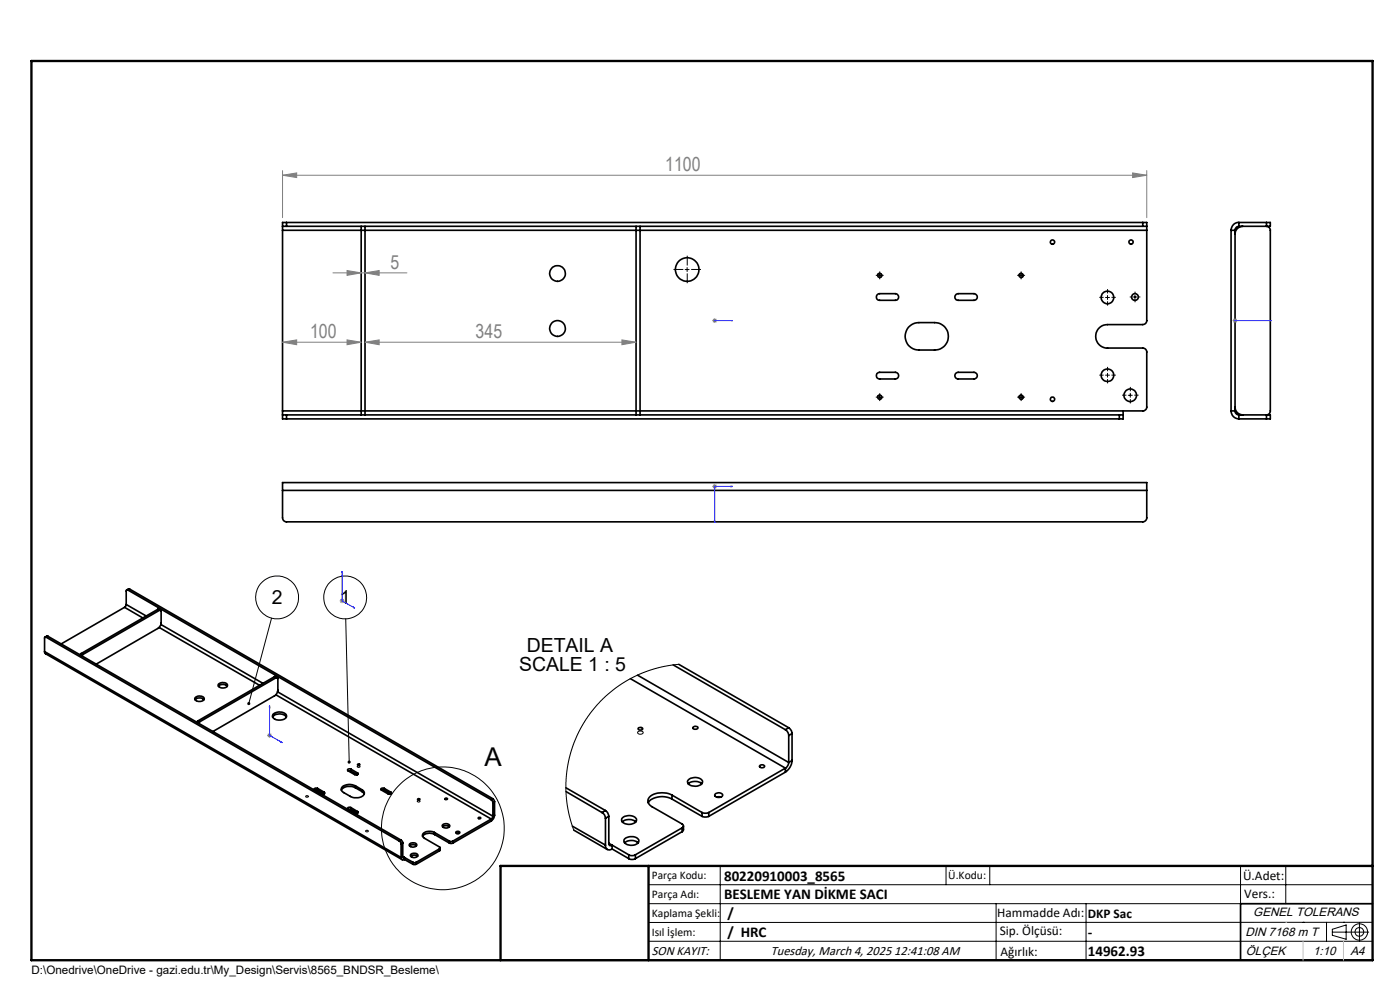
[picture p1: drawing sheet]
<svg xmlns="http://www.w3.org/2000/svg" width="297mm" height="210mm" viewBox="0 0 297 210" stroke-linecap="round" stroke-linejoin="round" font-family="sans-serif">
<g fill="none" stroke="#000" stroke-width=".35">
<path d="M59.9 48h.9M59.9 48v.9M59.9 48.9v38.3M59.9 48.9h183.4M60.8 47.2h-.9v.8M60.8 47.2v.8M60.8 48h181.6M60.8 47.2h181.6M76.6 48v40M77.4 48v40M134.9 48v40M135.8 48v40"/>
<path d="M242.4 47.2h.9v.8M242.4 48h.9M242.4 47.2v.8M243.3 48v.9M243.3 48.9v19.1a.84 .84 0 0 1-.9 .9h-7.5a2.49 2.49 0 0 0-2.5 2.4 2.49 2.49 0 0 0 2.5 2.5h7.5a.84 .84 0 0 1 .9 .9v11.7a.84 .84 0 0 1-.9 .8h-182.5M261.2 48.9h.8M261.2 48.9v38.3M262 48.9v38.3M262.8 47.2a1.63 1.63 0 0 0-1.6 1.7M262.8 48a.84 .84 0 0 0-.8 .9M262.8 48h5.9M262.8 47.2h5.9"/>
<path d="M262.8 47.2v.8M263.7 48a1.63 1.63 0 0 0-1.7 1.7M268.7 47.2h.8v.8h-.8M268.7 48a.84 .84 0 0 1 .8 .9v38.3a.84 .84 0 0 1-.8 .8M268.7 47.2v.8M186 62.6l.6-.3h3.3a.71 .71 0 0 1 .7 .7 .71 .71 0 0 1-.7 .7h-3.5l-.5-.5zM186 79.3l.6-.3h3.3a.71 .71 0 0 1 .7 .7 .71 .71 0 0 1-.7 .7h-3.5l-.5-.5zM192.7 69.4l1-.7 .8-.2 3.8-.1a2.91 2.91 0 0 1 2.9 2.9 2.91 2.91 0 0 1-2.9 3h-3.4a2.93 2.93 0 0 1-2.6-1.8 2.93 2.93 0 0 1 .4-3.1zM202.7 79.3l.6-.3h3.3a.71 .71 0 0 1 .7 .7 .71 .71 0 0 1-.7 .7h-3.5l-.5-.5zM202.8 62.4l.5-.1h3.3a.71 .71 0 0 1 .7 .7 .71 .71 0 0 1-.7 .7h-3.3a.7 .7 0 0 1-.7-.5 .7 .7 0 0 1 .2-.8zM59.9 88h.9M59.9 88v.9h.9"/>
<path d="M59.9 87.2v.8M60.8 88v.9M60.8 88.9h176.7M60.8 88h176.7M237.5 88h.8M237.5 88v.9M238.3 88v.9h-.8M238.3 87.2v.8M261.2 87.2a1.69 1.69 0 0 0 1.6 1.7M261.2 87.2h.8M262 87.2a.84 .84 0 0 0 .8 .8M262 86.4a1.63 1.63 0 0 0 1.7 1.6"/>
<path d="M262.8 88.9h5.9M262.8 88h5.9M262.8 88v.9M268.7 88h.8v.9h-.8M268.7 88v.9M59.9 104v5.8a.84 .84 0 0 0 .9 .9h181.6a.84 .84 0 0 0 .9-.9v-5.8M59.9 104v-1.6h183.4v1.6M59.9 104h183.4M9.5 138.2l.2 .5 75.6 43.6M9.5 138.2l75.6 43.7M9.8 135.2h-.3v3M9.8 135.2l74.9 43.2"/>
<path d="M10.2 135l-.3-.1-.3 .2M10.2 135l-.4 .2M10.2 135l74.9 43.2M17.2 138.6l-.2 .3M17.2 138.6l.4 .2M17.6 138.8l-.3 .3M26.4 128.8l-13.4 7.8M26.4 128.8l3.9 2.3M26.8 128.2l-.4 .6M26.8 128.2l4.2 2.5M27.1 125.2l-.2-.1-.1 .2v2.9M27.1 125.2l77.1 44.4"/>
<path d="M27.5 124.9l-.6 .2M27.5 124.9l-.4 .3M27.5 124.9l77.1 44.5M33.5 129.2h.2l.4 .2M33.5 129.2l.3 .3M33.5 129.2l-16.3 9.4M33.8 133.1l21.3 12.3M33.8 129.5l.2-.1 .2 .2v2.6l-.6 1-13.2 7.7M33.8 129.5l-16.2 9.3M34.1 132.5l21.7 12.4M41.4 148a1.32 1.32 0 0 1 1.9 .2 1.13 1.13 0 0 1-2 0zM41.4 148.4a1.32 1.32 0 0 1 1.9 0"/>
<path d="M42 152.9l-.3 .3M42 152.9l.3 .2M42.3 153.1l-.2 .3M46.3 145.2a1.32 1.32 0 0 1 2 .1 1.06 1.06 0 0 1-1.7 .5l-.3-.3zM46.4 145.6a1.32 1.32 0 0 1 1.8 0M57.8 152.1a1.93 1.93 0 0 1 2.9 0M57.9 151.5a2.08 2.08 0 0 1 2.8 .2 1.12 1.12 0 0 1-1.4 1 1.01 1.01 0 0 1-1.1-.1 1.01 1.01 0 0 1-.3-1.1zM58.2 143.5h.2l.4 .2M58.2 143.5l.4 .2M58.2 143.5l-16.2 9.4M58.5 147.4l45.7 26.3M58.6 143.7h.2l.1 .2v2.5l-.2 .7-.3 .4-13.2 7.7"/>
<path d="M58.6 143.7l-16.3 9.4M58.9 146.7l45.7 26.4M133.7 144l32.9 18.9M135.3 143.2l32 18.5M135.4 154.5a.52 .52 0 0 1 .5-.2 .52 .52 0 0 1 .4 .4 .5 .5 0 0 1-.5 .2 .5 .5 0 0 1-.4-.4zM142.8 141l23.8 13.8M144 140.9l23.3 13.5M147.1 154.2a.49 .49 0 0 1 .6-.2 .49 .49 0 0 1 .3 .5 .56 .56 0 0 1-.6 .2 .56 .56 0 0 1-.4-.4zM166.6 154.8a1.6 1.6 0 0 1 .7 1.2M167.3 154.4a1.6 1.6 0 0 1 .7 1.2M167.3 156v5.7M167.3 154.4l-.7 .4"/>
<path d="M168 155.6l-.7 .4M168 155.6v5.7M66.8 167.6h.6M67.4 167.2a.35 .35 0 0 0-.5-.1 .35 .35 0 0 0-.1 .5l1.4 .8a.35 .35 0 0 0 .5 .1 .35 .35 0 0 0 .1-.4M67.4 167.2l1.4 .9M67.4 167.2v.4M67.4 167.6l1.3 .8M68.8 168.1v.3M73.9 171.7h.5M73.9 163.5l.5 .1M74.4 163.2a.35 .35 0 0 0-.4-.2 .35 .35 0 0 0-.2 .5l1.4 .8a.35 .35 0 0 0 .5 .1 .35 .35 0 0 0 .1-.4M74.4 171.3a.35 .35 0 0 0-.4-.1 .35 .35 0 0 0-.2 .5l1.4 .8a.34 .34 0 0 0 .5 .1 .34 .34 0 0 0 .1-.5"/>
<path d="M74.4 163.2l1.4 .8M74.4 171.3l1.4 .8M74.4 163.2v.4M74.4 171.3v.4M74.4 171.7l1.4 .8M74.4 163.6l1.4 .8M75.4 166.7l-.2-.1a2.12 2.12 0 0 0-2.8 .7l.3 .7 1.6 .9a2.12 2.12 0 0 0 3-.6l-.1-.4-.4-.4M75.4 167.1a2.34 2.34 0 0 0-3 .5M75.4 166.7l1.4 .8M75.4 166.7v.4M75.4 167.1l1.4 .8M75.8 164v.3"/>
<path d="M75.8 172.1v.4M76.8 167.9l.5 .5M76.8 167.5v.4M81 167.6h.5M81.5 167.2a.35 .35 0 0 0-.4-.1 .35 .35 0 0 0-.2 .5l1.4 .8a.35 .35 0 0 0 .5 .1 .35 .35 0 0 0 .1-.4M81.5 167.2l1.4 .9M81.5 167.2v.4M81.5 167.6l1.4 .8M82.9 168.1v.3M84.7 178.4l.4 .6M85.1 178.2l.3 .4v.2M85.1 178.2l-.4 .2"/>
<path d="M85.1 179v2.9M85.4 178.8l-.3 .2M85.4 178.8v2.9M86.9 179.4h.1a1.13 1.13 0 0 1 1.3 0M86.9 179l.2-.2a.86 .86 0 0 1 1.3 .5 .93 .93 0 0 1-1.6-.1zM88.6 169.5l.2-.1 .3 .1-.4 .2zM92.2 176.6a1.86 1.86 0 0 0-2.6 .6l.3 .5 3.4 2 .1 .2-.2 .1M92.2 177a2.07 2.07 0 0 0-2.6 .4M92.2 176.6l3.2 1.8M92.2 176.6v.4M92.2 177l3.2 1.8M93.4 179.9l-.2 .6"/>
<path d="M93.8 175a.89 .89 0 0 1 1.6 .3 .95 .95 0 0 1-1.6-.2zM93.9 175.4a1.12 1.12 0 0 1 1.4 0M94.4 169.4a.26 .26 0 0 1 .3-.1 .26 .26 0 0 1 .2 .2 .28 .28 0 0 1-.3 .1 .28 .28 0 0 1-.2-.2zM95.4 178.4h.7M95.4 178.8h.7M95.4 178.4v.4M96.1 178.4v.4M96.8 176.4a.35 .35 0 0 1 .5-.1 .35 .35 0 0 1 .1 .5 .35 .35 0 0 1-.5 .1 .35 .35 0 0 1-.1-.5zM96.9 176.8h.5M101.5 173.4a.25 .25 0 0 1 .3-.1 .25 .25 0 0 1 .2 .3l-.1 .1a.24 .24 0 0 1-.3 0 .24 .24 0 0 1-.1-.3zM104.2 169.6l.4 .7M104.2 173.7l-8.1 4.7"/>
<path d="M104.2 173.7v.5M104.2 174.2l-8.1 4.6M104.6 169.4l.3 .7M104.6 173.1l-.4 .6M104.6 170.3v2.8M104.6 169.4l-.4 .2M104.9 172.9a1.6 1.6 0 0 1-.7 1.3M104.9 170.1l-.3 .2M104.9 172.9l-.3 .2M104.9 170.1v2.8M120.1 167.1l8.3 4.8M120.1 167.9l7.6 4.5"/>
<path d="M121.4 175.3l7 4M121.7 176.1l7.1 4.1M127.7 172.4a1.4 1.4 0 0 1 .7 1.2M128.4 171.9a1.6 1.6 0 0 1 .8 1.3M128.4 179.3a.85 .85 0 0 0 .5 .9 .85 .85 0 0 0 1-.1M128.4 171.9l-.7 .5M128.4 173.6v5.7M129.2 178.9a.41 .41 0 0 0 .2 .5 .41 .41 0 0 0 .5-.1M129.2 173.2l-.8 .4M129.2 173.2v5.7M129.2 178.9l.7 .4M129.9 179.3v.8"/>
<path d="M129.9 179.3l3.5 2M132 174.3a2.35 2.35 0 0 1 2.9 0M132 173.5a1.96 1.96 0 0 1 3 .4 1.59 1.59 0 0 1-2.1 .9l-1-.5v-.4zM132.5 178.8a2.35 2.35 0 0 1 2.9 0M132.5 177.9a1.96 1.96 0 0 1 3 .5 1.59 1.59 0 0 1-2.1 .8l-1-.5v-.4zM142.6 168.7a4.5 4.5 0 0 0-4.8 .4 1.25 1.25 0 0 0 .5 2l6.4 3.7a.43 .43 0 0 1 .3 .4 .43 .43 0 0 1-.3 .4M142.6 169.5a4.2 4.2 0 0 0-5 .7l-.1 .1M142.6 168.7l6.3 3.7M142.6 168.7v.8M142.6 169.5l6.3 3.7M144.7 175.6l-9.9 5.7M144.7 175.6v.8"/>
<path d="M144.7 176.4l-9.9 5.7M145 175.2v.8l-.3 .4M146 166.3a2.3 2.3 0 0 1 2.9 0M146 165.4a1.96 1.96 0 0 1 3 .4 1.59 1.59 0 0 1-2.1 .9l-1-.5a.55 .55 0 0 1 .1-.8zM148.9 172.4l.5 .1 1-.1M148.9 173.2l.5 .1 1-.1M148.9 172.4v.8M150.4 172.4v.8M151.8 168.3a1.02 1.02 0 0 1 1.5 .4 .95 .95 0 0 1-1.7-.1zM152 169.1h.9M161.1 162.4a.63 .63 0 0 1 1.1 .2 .58 .58 0 0 1-.6 .3 .58 .58 0 0 1-.5-.5zM166.6 162.9l-16.2 9.5"/>
<path d="M166.6 162.9v.9M166.6 163.8l-16.2 9.4M167.3 161.7l-.1 .5-.6 .7M168 161.3a3.2 3.2 0 0 1-1.4 2.5M168 161.3l-.7 .4M85.1 181.9a.44 .44 0 0 0 .2 .4 .44 .44 0 0 0 .5 0M85.4 181.7l.2 .3 .2-.1M85.4 181.7l.4 .2M85.8 181.9v.4M85.8 181.9l1.8 1M85.8 182.3l1.8 1M87.1 181.6h.1a1.13 1.13 0 0 1 1.4 0"/>
<path d="M87.2 181.2l.2-.1a.86 .86 0 0 1 1.3 .4 .93 .93 0 0 1-1.6-.1zM87.6 183.3h.7M87.6 182.9h.7M87.6 182.9v.4M88.3 182.9v.4M93.2 180l-4.9 2.9M93.2 180v.5M93.2 180.5l-4.9 2.8M129.9 180.1l3.5 2M133.4 182.1a1.5 1.5 0 0 0 1.4 0M133.4 181.3a1.5 1.5 0 0 0 1.4 0M133.4 181.3v.8"/>
<path d="M134.8 181.3v.8M291.2 191.7h-28v12M106.2 203.7h185"/>
<circle cx="118.3" cy="58" r="1.67"/>
<circle cx="145.8" cy="57.2" r="2.5"/>
<circle cx="186.6" cy="58.4" r=".42"/>
<circle cx="216.6" cy="58.4" r=".41"/>
<circle cx="223.3" cy="51.4" r=".46"/>
<circle cx="239.9" cy="51.4" r=".46"/>
<circle cx="118.3" cy="69.7" r="1.67"/>
<circle cx="234.9" cy="63.1" r="1.35"/>
<circle cx="234.9" cy="79.6" r="1.34"/>
<circle cx="240.8" cy="63" r=".71"/>
<circle cx="186.6" cy="84.3" r=".42"/>
<circle cx="216.6" cy="84.3" r=".41"/>
<circle cx="223.3" cy="84.7" r=".46"/>
<circle cx="239.8" cy="83.9" r="1.33"/>
<circle cx="76.1" cy="162.2" r=".22"/>
</g>
<g fill="none" stroke="#000" stroke-width=".21">
<path d="M145.3 57.2h.9M145.8 56.8v.8M186.1 58.6a.51 .51 0 0 1 .5-.7 .51 .51 0 0 1 .5 .6 .51 .51 0 0 1-.6 .4M186.2 58.4h.8M186.6 58v.8M216.1 58.6a.51 .51 0 0 1 .5-.7 .51 .51 0 0 1 .5 .6 .51 .51 0 0 1-.6 .4M216.2 58.4h.8M216.6 58v.8M234.5 79.6h.9M234.5 63.1h.9M234.9 62.7v.8M234.9 79.2v.8"/>
<path d="M240.3 63h.9M240.8 62.6v.8M186.1 84.4a.5 .5 0 0 1 .5-.6 .5 .5 0 0 1 .5 .5 .5 .5 0 0 1-.6 .4M186.2 84.3h.8M186.6 83.8v.9M216.1 84.4a.5 .5 0 0 1 .4-.6 .5 .5 0 0 1 .6 .5 .5 .5 0 0 1-.6 .4M216.2 84.3h.8M216.6 83.8v.9M239.4 83.8h.8M239.8 83.4v.9M57.6 131.1l-4.8 18.2M73.3 131.3l.8 30.3"/>
<path d="M135.3 155.2l.1-.1a.63 .63 0 0 1 1 .4 .63 .63 0 0 1-.6 .3 .63 .63 0 0 1-.5-.5zM144 140.9l-3 .4-2.8 .8-2.6 .9-3 1.6-2.1 1.4-2.1 1.7-2.5 2.7-1.9 2.7-1.4 2.6-1 2.4-.8 2.7-.6 3.6-.1 3.5 .2 2.4 .5 2.7 .9 3.1M64.9 168.9l.1-.1a.25 .25 0 0 1 .4-.1 .25 .25 0 0 1 0 .4 .25 .25 0 0 1-.4 0zM75.8 162.5l.2-.1a.24 .24 0 0 1 .3 0 .24 .24 0 0 1 0 .4 .24 .24 0 0 1-.3 0zM77.6 176.2l.1-.1a.24 .24 0 0 1 .4 0 .24 .24 0 0 1 0 .4 .24 .24 0 0 1-.4 0zM88.5 169.9l.2-.1a.26 .26 0 0 1 .3 0 .26 .26 0 0 1 0 .4 .26 .26 0 0 1-.4-.1zM137.6 187.7h153.6M137.6 191.7h153.6M137.6 199.7h153.6M152.8 183.7v20M200.7 183.7v4M210 183.7v4"/>
<path d="M211.3 191.7v12M230.4 191.7v12M263.2 183.7v20M272.8 183.7v8M276.4 195.6h.1M281.4 195.6v4.1M282.6 197.7h7.8M282.6 197.1l3-.9v3l-3-.8zM285 195.6h.1M288.4 195.8v3.8M291.2 195.6l-153.6 .1"/>
<circle cx="58.8" cy="126.7" r="4.6"/>
<circle cx="73.2" cy="126.7" r="4.6"/>
<circle cx="93.9" cy="175.7" r="13"/>
<circle cx="288.4" cy="197.7" r="1.74"/>
<circle cx="288.4" cy="197.7" r=".93"/>
</g>
<g fill="none" stroke="#00f" stroke-width=".21">
<path d="M151.5 68h.2zM151.6 68h.1M151.6 68h3.9M155.5 68h-.4h.4M261.9 68h.2zM262 68h.1M262 68h7.7M269.7 68h-.4h.4M151.5 110.5h.2l-.1 .4zM155.1 103.1l.4 .1-.4 .1zM155.5 103.2h-3.9v7.7M72.6 121.2v.3l-.1-.1z"/>
<path d="M72.6 121.2v6.3l2.7 1.5M75 128.8l.3 .2-.3-.1zM57.2 149.7l.1 .4-.2-.1zM57.2 149.7v6.3l2.7 1.5M59.6 157.3l.3 .2h-.3z"/>
</g>
<g fill="none" stroke="#808080" stroke-width=".21">
<path d="M59.9 37.2l3-.5v1zM59.9 36.2v10M59.9 37.2h183.4M240.3 36.7l3 .5-3 .5zM243.3 36.2v10M70.6 57.9h15.7M73.6 57.4l3 .5-3 .5zM77.4 57.9l3-.5v1zM59.9 72.6l3-.5v1zM59.9 72.6h16.7M73.6 72.1l3 .5-3 .5zM77.4 72.6l3-.5v1z"/>
<path d="M77.4 72.6h57.5M131.9 72.1l3 .5-3 .5zM151.1 68h1M151.3 67.7l.7 .7M151.6 67.5v1M152 67.7l-.7 .7M261.5 68h1M261.7 67.7l.7 .7M262 67.5v1M262.4 67.7l-.7 .7M151.1 103.2h1M151.3 102.8l.7 .7"/>
<path d="M151.6 102.7v1M152 102.8l-.7 .7M72.1 127.5h1M72.2 127.1l.7 .7M72.6 127v.9M72.9 127.1l-.7 .7M56.7 156h1M56.8 155.6l.7 .7M57.2 155.5v1M57.5 155.6l-.7 .7"/>
</g>
<g fill="none" stroke="#000" stroke-width=".21" stroke-dasharray="15.2 1.3 1.3 1.3" stroke-linecap="butt">
<path d="M145 57.2h-2.1M145.8 56.3v-2.1M145.8 58v2.1M146.6 57.2h2.1M186.2 58.4h-.4M186.6 58v-.4M186.6 58.8v.4M187 58.4h.5M216.2 58.4h-.4M216.6 58v-.4M216.6 58.8v.4M217 58.4h.5"/>
<path d="M234.1 79.6h-.9M234.1 63.1h-.9M235 78.7v-.9M235 62.2v-.9M235 63.9v.9M235.8 79.6h.9M235.8 63.1h.9M240 63h-.3M240.8 62.2v-.3M240.8 63.8v.3M241.6 63h.3M186.2 84.2h-.4"/>
<path d="M186.6 83.8v-.4M186.6 84.7v.4M187 84.2h.5M216.2 84.2h-.4M216.6 83.8v-.4M216.6 84.7v.4M217 84.2h.5M235 80.4v.9M239 83.8h-1M239.8 83v-.9M239.8 84.7v.9M240.6 83.8h.9"/>
</g>
<path d="M6.7 12.9h284.5v190.8h-284.5zM137.6 183.7v20M291.2 183.7h-185v20" fill="none" stroke="#000" stroke-width=".5"/>
<path d="M272.8 195.6h.1M276.4 199.7v4M285 199.7v4" fill="none" stroke="#c0c0c0" stroke-width=".21"/>
<g fill="#00f">
<path d="M59.6 157.3l.3 .2h-.3zM57.2 149.7l.1 .4-.2-.1z"/>
<path d="M155.1 68h.4zM151.5 68h.2z"/>
<path d="M261.9 68h.2zM269.3 68h.4zM155.1 103.1v.2l.4-.1zM151.5 110.5l.1 .4 .1-.4zM75 128.8l.3 .2-.3-.1zM72.6 121.2v.3l-.1-.1z"/>
</g>
<g fill="#808080">
<path d="M73.6 72.1l3 .5-3 .5zM59.9 72.6l3-.5v1zM240.3 36.7l3 .5-3 .5zM59.9 37.2l3-.5v1z"/>
<path d="M73.6 57.4l3 .5-3 .5zM77.4 57.9l3-.5v1zM77.4 72.6l3-.5v1zM131.9 72.1l3 .5-3 .5z"/>
</g>
<path d="M73.9 161.4l-.1 .4 .3 .2v-.4l.1 .4a.34 .34 0 0 0 .2-.5 .34 .34 0 0 0-.5-.1zM52.5 149v.3l.1 .2 .1 .1 .1-.3-.1 .3a.33 .33 0 0 0 .4-.5 .33 .33 0 0 0-.6-.1z" fill="#000"/>
<text font-size="5.5" x="102.8" y="162.6">A</text>
<g font-size="4.1" fill="#808080">
<text x="141.1" y="36.2">1100</text>
<text x="82.9" y="57">5</text>
<text x="65.8" y="71.7">100</text>
<text x="100.9" y="71.7">345</text>
</g>
<g font-size="4.1">
<text x="57.7" y="128">2</text>
<text x="72.1" y="128">1</text>
<text x="110.1" y="142.3">SCALE 1 : 5</text>
<text x="111.7" y="138.3">DETAIL A</text>
</g>
<g font-size="3.2">
<text x="153.6" y="190.8">BESLEME YAN DİKME SACI</text>
<text x="153.6" y="186.8">80220910003_8565</text>
<text x="154.3" y="194.8">/</text>
<text x="154.3" y="198.8">/ HRC</text>
<text x="230.8" y="198.7">-</text>
<text x="230.8" y="202.8">14962.93</text>
</g>
<g font-size="2.8">
<text x="263.7" y="186.7">Ü.Adet:</text>
<text x="263.9" y="190.5">Vers.:</text>
<text x="211.5" y="194.5">Hammadde Adı:</text>
<text x="230.8" y="194.7">DKP Sac</text>
<text x="138.3" y="202.6">SON KAYIT:</text>
<text x="163.5" y="202.6">Tuesday, March 4, 2025 12:41:08 AM</text>
<text x="212.1" y="198.4">Sip. Ölçüsü:</text>
<text x="212.2" y="202.7">Ağırlık:</text>
</g>
<g font-size="2.6">
<text x="265.9" y="194.4">GENEL TOLERANS</text>
<text x="264.2" y="198.5">DIN 7168 m T</text>
<text x="264.3" y="202.6">ÖLÇEK</text>
<text x="278.5" y="202.6">1:10</text>
<text x="286.5" y="202.6">A4</text>
</g>
<g font-size="2.5">
<text x="138.3" y="186.4">Parça Kodu:</text>
<text x="138.3" y="190.5">Parça Adı:</text>
<text x="201.2" y="186.5">Ü.Kodu:</text>
<text x="138.3" y="194.5">Kaplama Şekli:</text>
<text x="138.3" y="198.6">Isıl İşlem:</text>
<text x="6.7" y="206.7">D:\Onedrive\OneDrive - gazi.edu.tr\My_Design\Servis\8565_BNDSR_Besleme\</text>
</g>
</svg>
